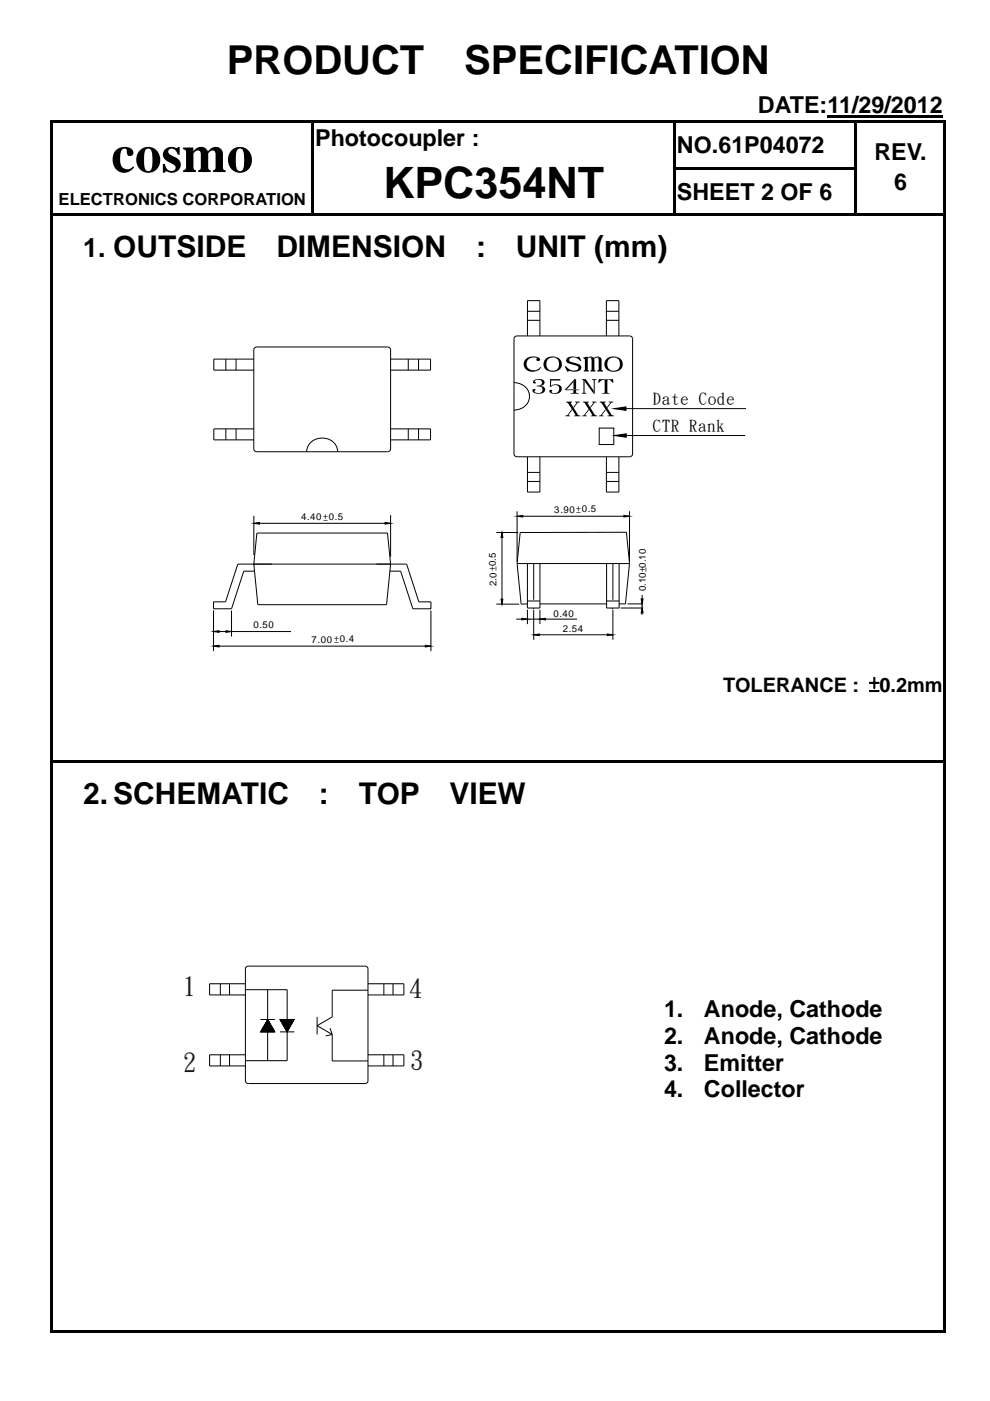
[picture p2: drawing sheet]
<svg xmlns="http://www.w3.org/2000/svg" width="210mm" height="297mm" viewBox="0 0 210 297" stroke-linecap="round" stroke-linejoin="round" font-family="sans-serif">
<g fill="#000">
<path d="M10.7 25.4h.5v.6h-.5zM10.7 25.4h190v.6h-190zM10.7 26h.5v9.4h-.5zM10.7 35.4h.5v.5h-.5zM66.1 26h.5v9.4h-.5zM66.1 35.4h.5v.5h-.5zM142.8 26h.6v9.4h-.6zM142.8 35.4h39v.5h-39zM175.5 24.5h24.4v.5h-24.4zM181.3 26h.5v9.4h-.5zM200.2 26h.5v9.4h-.5zM200.2 35.4h.5v.5h-.5z"/>
<path d="M10.7 35.9h.5v9.4h-.5zM10.7 45.3h190v.5h-190zM66.1 35.9h.5v9.4h-.5zM142.8 35.9h.6v9.4h-.6zM181.3 35.9h.5v9.4h-.5zM200.2 35.9h.5v9.4h-.5zM10.7 45.8h.5v115.5h-.5zM200.2 45.8h.5v115.5h-.5z"/>
</g>
<path d="M34.2 180.1h87.8v68.4h-87.8z" fill="#fff"/>
<g fill="none" stroke="#000" stroke-width=".21">
<path d="M47.9 76.1v2.4M50.1 76.1v2.4M53.8 76.1h-8.5v2.4h8.5M53.9 73.8l.5-.2h27.8a.63 .63 0 0 1 .6 .6v21a.62 .62 0 0 1-.6 .6h-27.7a.65 .65 0 0 1-.7-.6zM82.8 76.1h8.5v2.4h-8.5M86.6 76.1v2.4M88.8 76.1v2.4M109.1 71.5l.5-.3h24a.63 .63 0 0 1 .6 .6v24.5a.63 .63 0 0 1-.7 .5h-23.9a.61 .61 0 0 1-.6-.5v-24.5zM111.9 71.2v-7.5h2.6v7.5M111.9 66h2.6M111.9 67.9h2.6M128.6 66h2.7"/>
<path d="M128.6 67.9h2.7M128.6 71.2v-7.5h2.7v7.5M47.9 90.9v2.4M50.1 90.9v2.4M53.8 90.9h-8.5v2.4h8.5M65 95.8a3.3 3.3 0 0 1 3.3-2.9 3.3 3.3 0 0 1 3.3 2.9M82.8 90.9h8.5v2.4h-8.5M86.6 90.9v2.4M88.8 90.9v2.4M109 81.1a2.88 2.88 0 0 1 3.1 1.9 2.88 2.88 0 0 1-1.2 3.4l-.8 .4-1.1 .2M111.9 96.8v7.5h2.6v-7.5M127.1 90.8h3.1v3.5h-3.1z"/>
<path d="M128.6 96.8v7.5h2.7v-7.5M130.3 86.6l2.5-.3v.7zM130.4 92.3l2.4-.3v.7zM132.8 86.6h25.4M132.8 92.3h25.3M53.8 109.4v8.3M53.8 111h29M53.8 111l1.2-.2v.3zM54.5 113h27.7l.6 6.6-.8 8.6h-27.3l-.9-8.6zM81.7 110.8l1.2 .2-1.2 .1zM82.8 109.2v8.8M105.3 112.9h4.6"/>
<path d="M106.5 114v13M106.5 112.9l.2 1.1h-.4zM109.7 119.5l.8 8.6 1.4-.1M109.7 119.5l.6-6.6h22.6l.6 6.5-.8 8.6h-1.4M109.7 109.5l1.2-.2v.3zM109.7 119.5h23.8M109.7 108.4v10.7M110.9 109.5h21.4M111.9 119.4v9.5h2.6v-9.5M111.9 100.2h2.6M111.9 102.1h2.6M113.2 119.6v7.6"/>
<path d="M128.6 100.2h2.7M128.6 102.1h2.7M128.7 119.4v9.5h2.6v-9.5M130 119.4v7.8M132.3 109.3l1.2 .2-1.2 .1zM133.5 108.4v10.7M45.3 129.4v8.6M45.3 133.9l1.2-.2v.4zM45.3 137l1.2-.2v.4zM46.5 133.9h1.4M46.5 137h43.7M47.9 133.7l1.2 .2-1.2 .2z"/>
<path d="M49.1 129.4v5.5M49.1 133.9h12.6M82.7 121.1h2.3l2.6 8h3.8v-1.5h-2.6l-2.6-8h-35.8l-2.6 8h-2.5v1.5h3.8l2.6-8h2.3M90.2 136.8l1.2 .2-1.2 .2zM91.4 129.4v8.6M105.3 128.1h4.8M106.3 127h.4l-.2 1.1zM109.5 131.3h1.2M110.7 131.1l1.2 .2-1.2 .1zM111.9 127.4h2.6M111.9 131.3h10.5M111.9 129.3v3"/>
<path d="M113.2 129.3v6.3M113.2 134.6l1.2-.2v.4zM114.4 134.6h14.4M114.5 128h14.2M114.5 131.3l1.2-.2v.3zM114.5 129.3v3M128.7 127.4h2.6M128.8 134.4l1.2 .2-1.2 .2zM130 129.3v6.3M131.6 128.9h4.8M133.1 128h3.3M136 127h.4l-.2 1z"/>
<path d="M136.2 128.9l.2 1.1h-.4zM136.2 126.2v4.2M46.7 208.6v2.3M48.7 208.6v2.3M52 209.8h8.9v15.1h-8.9M52 208.6h-7.5v2.3h7.5M52.1 205.1l.5-.3 25.2 .1 .3 .5-.1 24.1-.5 .2-25.2-.1-.3-.5zM55.3 216.2h3M55.3 218.7l.1 .1M55.3 218.8h.1M55.4 218.6l.2 .2M55.4 218.6l.1 .2"/>
<path d="M55.4 218.5l.3 .3M55.4 218.8l-.1-.1 .2 .1M55.5 218.4l.3 .4M55.5 218.3l.5 .5M55.6 218.2l.5 .6M55.6 218.2l.6 .6M55.6 218.1l.7 .7M55.7 218.1l.7 .7M55.7 218l.7 .8M55.7 218l.8 .8M55.7 217.9l.9 .9M55.8 217.8l1 1-1-1"/>
<path d="M55.8 218.8l-.3-.4 .4 .4M55.9 217.7l.9 1.1M55.9 217.7l1 1.1M55.9 217.7l1.1 1.1M55.9 217.6l1.2 1.2M56 217.6l1.2 1.2M56 217.4l1.4 1.4M56.1 217.4l1.4 1.4M56.1 217.2l1.6 1.6M56.2 217.2l1.6 1.6M56.2 217.1l1.7 1.7M56.3 217l1.7 1.8"/>
<path d="M56.3 217l1.8 1.8M56.4 216.9l1.9 1.9M56.4 216.7l1.6 1.7M56.5 216.7l1.4 1.3M56.5 216.7l1.4 1.4M56.5 216.6l1.3 1.4M56.5 216.6l1.3 1.3M56.5 216.5l1.2 1.2M56.6 216.4l.9 1M56.6 216.4l.8 .8M56.6 216.4l.7 .7M56.6 218.8l-.8-.9 .9 .9"/>
<path d="M56.7 216.3l.4 .5M56.7 216.3l.4 .4M56.7 216.2l.2 .1M56.8 209.8v15.1M56.8 216.2l1.5 2.6h-3zM56.9 216.4l-.2-.2 .2 .2M57.2 216.9l-.5-.6 .6 .7M57.2 218.8l-1.2-1.3 1.3 1.3M57.5 217.4l-.9-.9 1 1.1M57.6 218.8l-1.5-1.5 1.5 1.5M57.8 218.8l-1.6-1.7 1.6 1.7M57.9 218.2l-1.4-1.5 1.5 1.6"/>
<path d="M58.1 218.4l-1.7-1.6 1.8 1.8M58.2 218.8l-1.9-1.9 1.9 1.9M58.2 218.7l-1.8-1.9 1.9 1.9M59.4 216.1h3l-1.5 2.7zM59.4 218.8h3M59.5 216.1l1.8 2-1.8-1.8M59.5 216.3l1.7 1.9-1.6-1.7M59.5 216.1l1.9 1.9M59.6 216.5l1.6 1.7M59.6 216.1l1.8 1.8M59.7 216.6l1.5 1.6M59.7 216.7l1.5 1.5"/>
<path d="M59.7 216.1l1.7 1.8M59.8 216.1l1.6 1.7-1.6-1.7M59.8 216.9l1.4 1.4M59.8 216.9l1.4 1.4-1.3-1.3M59.9 216.1l1.6 1.7M59.9 217.1l1.3 1.2M59.9 216.1l1.6 1.6M60 216.1l1.5 1.6M60 217.2l1.1 1.2-1-1M60.1 216.1l1.5 1.5M60.1 217.4l1 1-.9-.9M60.2 216.1l1.4 1.4"/>
<path d="M60.2 217.6l.9 .9-.8-.8M60.3 216.1l1.3 1.4M60.3 217.8l.8 .7M60.3 217.8l.7 .7M60.4 216.1l1.3 1.3M60.4 217.9l.6 .6M60.4 217.9l.6 .7M60.5 216.1l1.2 1.3-1.2-1.3M60.5 218.1l.5 .5M60.6 216.1l1.2 1.2-1.2-1.2M60.6 218.3l.4 .4-.3-.3M60.7 216.1l1.1 1.1"/>
<path d="M60.7 218.4l.1 .3M60.7 216.1l1.1 1M60.8 218.6l.1 .2M60.9 216.1l1 1M61 216.1l.9 .9M61.1 216.1l.8 .9M61.2 216.1l.8 .8M61.2 216.1l.8 .7M61.4 216.1l.6 .7-.6-.7M61.5 216.1l.6 .6M61.6 216.1l.5 .6-.5-.6M61.7 216.1l.4 .5"/>
<path d="M61.7 216.1l.5 .5M61.8 216.1l.4 .5M61.8 216.1l.4 .4-.3-.4M61.9 216.1l.3 .3-.2-.3M62 216.1l.3 .3M62.1 216.1l.2 .2-.2-.2M62.3 216.1v.2M62.3 216.1l.1 .1M62.4 216.1v.1M67.3 215.6v3.7M70 218l.5 1.3M70.5 219.3v5.6h7.6"/>
<path d="M70.5 219.3l-1.4 .3M70.5 219.3h.1M78.1 209.9h-7.6v5.7l-3.2 1.9 3.2 1.8M78.1 208.6h7.6v2.3h-7.6M81.4 208.6v2.3M83.4 208.6v2.3M46.7 223.6v2.4M48.7 223.6v2.4M52 223.6h-7.5v2.4h7.5M78.1 223.6h7.6v2.4h-7.6M81.4 223.6v2.4M83.4 223.6v2.4"/>
</g>
<path d="M10.7 161.3h190v.5h-190zM10.7 161.8h.5v120.8h-.5zM10.7 282h189.5v.6h-189.5zM200.2 161.8h.5v120.8h-.5zM200.2 282h.5v.6h-.5z" fill="#000"/>
<g fill="#000">
<path d="M125.1 75.8l.7-.1 .2 .2zM130.3 86.6l2.5-.3v.7zM130.4 92.3l2.4-.3v.7zM53.8 111l1.2-.2v.3zM81.7 110.8l1.2 .2-1.2 .1zM106.5 112.9l.2 1.1h-.4zM109.7 109.5l1.2-.2v.3zM132.3 109.3l1.2 .2-1.2 .1zM45.3 133.9l1.2-.2v.4zM45.3 137l1.2-.2v.4zM47.9 133.7l1.2 .2-1.2 .2zM90.2 136.8l1.2 .2-1.2 .2z"/>
<path d="M106.3 127h.4l-.2 1.1zM110.7 131.1l1.2 .2-1.2 .1zM113.2 134.6l1.2-.2v.4zM114.5 131.3l1.2-.2v.3zM128.8 134.4l1.2 .2-1.2 .2zM136.2 128.9l.2 1.1h-.4zM136 127h.4l-.2 1z"/>
<path d="M111.4 76.2a2.78 2.78 0 0 1 2.8-.4h-1.1a1.35 1.35 0 0 0-1.4 1.3 1.35 1.35 0 0 0 1.4 1.4h1.1a2.04 2.04 0 0 1-3.1-1.3z" fill-rule="evenodd"/>
<path d="M113.1 75.8h1.1l.4 .5-.2 .2h-.6l-.1-.2 .2-.3-.3-.2z" fill-rule="evenodd"/>
<path d="M113.1 78.5a1.77 1.77 0 0 0 1.6-.7l.1 .1-.6 .6z" fill-rule="evenodd"/>
<path d="M115.6 76.2a2.34 2.34 0 0 1 2.7-.4 2 2 0 0 0-2.1 .5 1.44 1.44 0 0 0-.2 1.5 1.44 1.44 0 0 0 1.2 .8h-1.1a1.55 1.55 0 0 1-.5-2.4z" fill-rule="evenodd"/>
<path d="M117.2 75.8h1.1a1.61 1.61 0 0 1 .8 1.9 1.61 1.61 0 0 1-1.8 1.1l-1.2-.2a2.03 2.03 0 0 0 2.3-.6 1.41 1.41 0 0 0 .1-1.5 1.41 1.41 0 0 0-1.3-.7z" fill-rule="evenodd"/>
<path d="M119.8 77.7l.2-.1a2.08 2.08 0 0 0 1.8 1l-1.5 .2z" fill-rule="evenodd"/>
<path d="M120.4 75.8a2.64 2.64 0 0 1 2-.1l-1.5 .2-.2 .4 .2 .3 2.1 .7a.73 .73 0 0 1 .2 1 2.47 2.47 0 0 1-2.4 .4l1.5-.2 .4-.5-.1-.3-.4-.2-1.9-.6-.3-.5z" fill-rule="evenodd"/>
<path d="M121.4 75.8l1.4-.2 .5 .9h-.2a1.89 1.89 0 0 0-1.7-.7z" fill-rule="evenodd"/>
<path d="M123.8 75.8l.9-.2v2.8l.2 .2v.2h-1.1v-.2l.3-.2v-2.2l-.3-.2z" fill-rule="evenodd"/>
<path d="M124.7 75.8l.7-.2 .4 .1-1.1 .3z" fill-rule="evenodd"/>
<path d="M125.3 75.9h.7a1.2 1.2 0 0 1 1.3-.2l-.7 .1-.6 .3 .1 2.3 .2 .2v.2h-1.1v-.2l.3-.2z" fill-rule="evenodd"/>
<path d="M126.6 75.8l.7-.1 .3 .4v2.3l.3 .2v.2h-1.2v-.2l.3-.2v-2.1l-.1-.4z" fill-rule="evenodd"/>
<path d="M128.6 76.2a2.35 2.35 0 0 1 2.6-.4h-1.1a1.4 1.4 0 0 0-1.3 1.4 1.4 1.4 0 0 0 1.3 1.4h-1a1.55 1.55 0 0 1-.5-2.4z" fill-rule="evenodd"/>
<path d="M130.1 75.8h1.1a1.61 1.61 0 0 1 .8 1.9 1.61 1.61 0 0 1-1.8 1.1l-1.1-.2h1a1.4 1.4 0 0 0 1.4-1.4 1.4 1.4 0 0 0-1.4-1.4z" fill-rule="evenodd"/>
<path d="M113 82.6l.5-.1 .1 .2-.3 .3 .3 .2 1.5 .2a1.66 1.66 0 0 1-2.2-.6z" fill-rule="evenodd"/>
<path d="M113.1 80.7l.4-.2h.7l-.9 .3 .4 .4-.3 .1-.3-.1z" fill-rule="evenodd"/>
<path d="M113.5 80.5a1.44 1.44 0 0 1 2 .6 .89 .89 0 0 1-.9 .7l.5 .1a.75 .75 0 0 1 .5 .8 .75 .75 0 0 1-.5 .7h-.9a.74 .74 0 0 0 .9-.8 .74 .74 0 0 0-1-.7h-.3v-.1a.84 .84 0 0 0 1.2-.7l-.1-.3-.3-.2z" fill-rule="evenodd"/>
<path d="M116.6 82.7h.5l.1 .1-.3 .3 .7 .3h-.7l-.3-.2z" fill-rule="evenodd"/>
<path d="M116.9 81.8l.3-.2h.5l-.8 .4z" fill-rule="evenodd"/>
<path d="M117.2 81.6l.5-.1a1.03 1.03 0 0 1 1.2 .3 1.03 1.03 0 0 1 0 1.2l-.5 .4-.5 .1-1-.1a1.31 1.31 0 0 0 1.6-.5l.1-.4a.74 .74 0 0 0-.9-.9z" fill-rule="evenodd"/>
<path d="M116.7 80.4h2.2l-.1 .3h-1.9v1.3h-.3z" fill-rule="evenodd"/>
<path d="M119.9 88.1l.4-.1 1-1.2 .1 .1-.8 1.1 .3 .1v.2h-1z" fill-rule="evenodd"/>
<path d="M120.1 85.2h1.2l-.2 .3 1.5 2.5 .5 .1v.2h-1.4v-.2h.4l-.1-.2-1.5-2.4-.4-.2z" fill-rule="evenodd"/>
<path d="M121.9 80.3h.3l-2 2.3h2.7v.1h-.7v.5l.6 .2v.1h-1.8v-.1l.6-.2v-.5h-1.7v-.2z" fill-rule="evenodd"/>
<path d="M122.2 80.3v2.3h-2h1.4v-1.6z" fill-rule="evenodd"/>
<path d="M122 85.2h1v.1l-.5 .1-.8 1.1-.1-.2 .7-.9-.3-.1z" fill-rule="evenodd"/>
<path d="M123.8 80.7l.2 .1v2.4l.4 .2v.1h-1l.4-.3z" fill-rule="evenodd"/>
<path d="M123.4 80.4h.8l1.7 2.4v.7l-1.9-2.7z" fill-rule="evenodd"/>
<path d="M123.5 88.1l.4-.1 .9-1.2 .1 .1-.8 1.1 .3 .1v.2h-.9z" fill-rule="evenodd"/>
<path d="M123.6 85.2h1.3l-.3 .3 1.6 2.5 .5 .1v.2h-1.4v-.2h.3v-.2l-1.6-2.4z" fill-rule="evenodd"/>
<path d="M125.5 80.4h1l-.4 .3v2.8h-.2v-2.8z" fill-rule="evenodd"/>
<path d="M125.5 85.2h1v.1l-.4 .1-.8 1.1-.2-.2 .8-.9-.4-.1z" fill-rule="evenodd"/>
<path d="M128 80.5h1.1l-.3 .2v2.5l.5 .2v.1h-1.6v-.1l.6-.2v-2.5z" fill-rule="evenodd"/>
<path d="M127 88.1l.4-.1 1-1.2 .1 .1-.8 1.1 .3 .1v.2h-1z" fill-rule="evenodd"/>
<path d="M127.2 85.2h1.3l-.3 .3 1.5 2.5 .5 .1v.2h-1.4v-.2h.4l-.1-.2-1.5-2.4-.4-.2z" fill-rule="evenodd"/>
<path d="M127 80.4h3l-2 .1-.7 .3-.2 .3h-.2z" fill-rule="evenodd"/>
<path d="M128 80.5l2-.1 .1 .7h-.2l-.6-.5z" fill-rule="evenodd"/>
<path d="M129.1 85.2h1v.1l-.5 .1-.8 1.1-.1-.2 .7-.9-.3-.1z" fill-rule="evenodd"/>
</g>
<text font-size="11.3" x="23.6" y="36.5">cosmo</text>
<text font-size="9.2" x="81.3" y="42">KPC354NT</text>
<g font-size="8.5">
<text x="48.1" y="15.7">PRODUCT</text>
<text x="98.5" y="15.7">SPECIFICATION</text>
</g>
<g font-size="6.3">
<text x="58.6" y="54.5">DIMENSION</text>
<text x="101" y="54.5">:</text>
<text x="109.4" y="54.5">UNIT (mm)</text>
<text x="17.7" y="170.4">2. SCHEMATIC</text>
<text x="67.7" y="170.4">:</text>
<text x="76.1" y="170.4">TOP</text>
<text x="95.3" y="170.4">VIEW</text>
</g>
<text font-size="5.6" x="17.7" y="54.5">1. OUTSIDE</text>
<g font-size="5.6" fill="#1b1b1b">
<text x="38.8" y="210.9">1</text>
<text x="86.8" y="211.3">4</text>
<text x="38.8" y="227.1">2</text>
<text x="87" y="226.6">3</text>
</g>
<g font-size="4.9">
<text x="160.8" y="24">DATE:11/29/2012</text>
<text x="66.9" y="30.9">Photocoupler :</text>
<text x="143.6" y="32.5">NO.61P04072</text>
<text x="185.5" y="34">REV.</text>
<text x="189.6" y="40.3">6</text>
<text x="143.6" y="42.4">SHEET 2 OF 6</text>
<text x="140.8" y="215.6">1.</text>
<text x="149.3" y="215.6">Anode, Cathode</text>
<text x="140.8" y="221.3">2.</text>
<text x="149.3" y="221.3">Anode, Cathode</text>
<text x="140.8" y="227">3.</text>
<text x="149.3" y="227">Emitter</text>
<text x="140.8" y="232.7">4.</text>
<text x="149.3" y="232.7">Collector</text>
</g>
<text font-size="4.2" x="153.4" y="146.7">TOLERANCE : ±0.2mm</text>
<text font-size="3.5" x="12.4" y="43.4">ELECTRONICS CORPORATION</text>
<g font-size="3.4">
<text x="138.5" y="85.6">Date Code</text>
<text x="138.5" y="91.3">CTR Rank</text>
</g>
<g font-size="2">
<text x="63.8" y="110.3">4.40±0.5</text>
<text x="117.6" y="108.7">3.90±0.5</text>
<text x="105.3" y="124.3" transform="rotate(-90 105.3 124.3)">2.0±0.5</text>
<text x="137" y="125.4" transform="rotate(-90 137 125.4)">0.10±0.10</text>
<text x="117.4" y="130.7">0.40</text>
<text x="53.8" y="133.2">0.50</text>
<text x="66.1" y="136.4">7.00 ±0.4</text>
<text x="119.4" y="134">2.54</text>
</g>
</svg>
